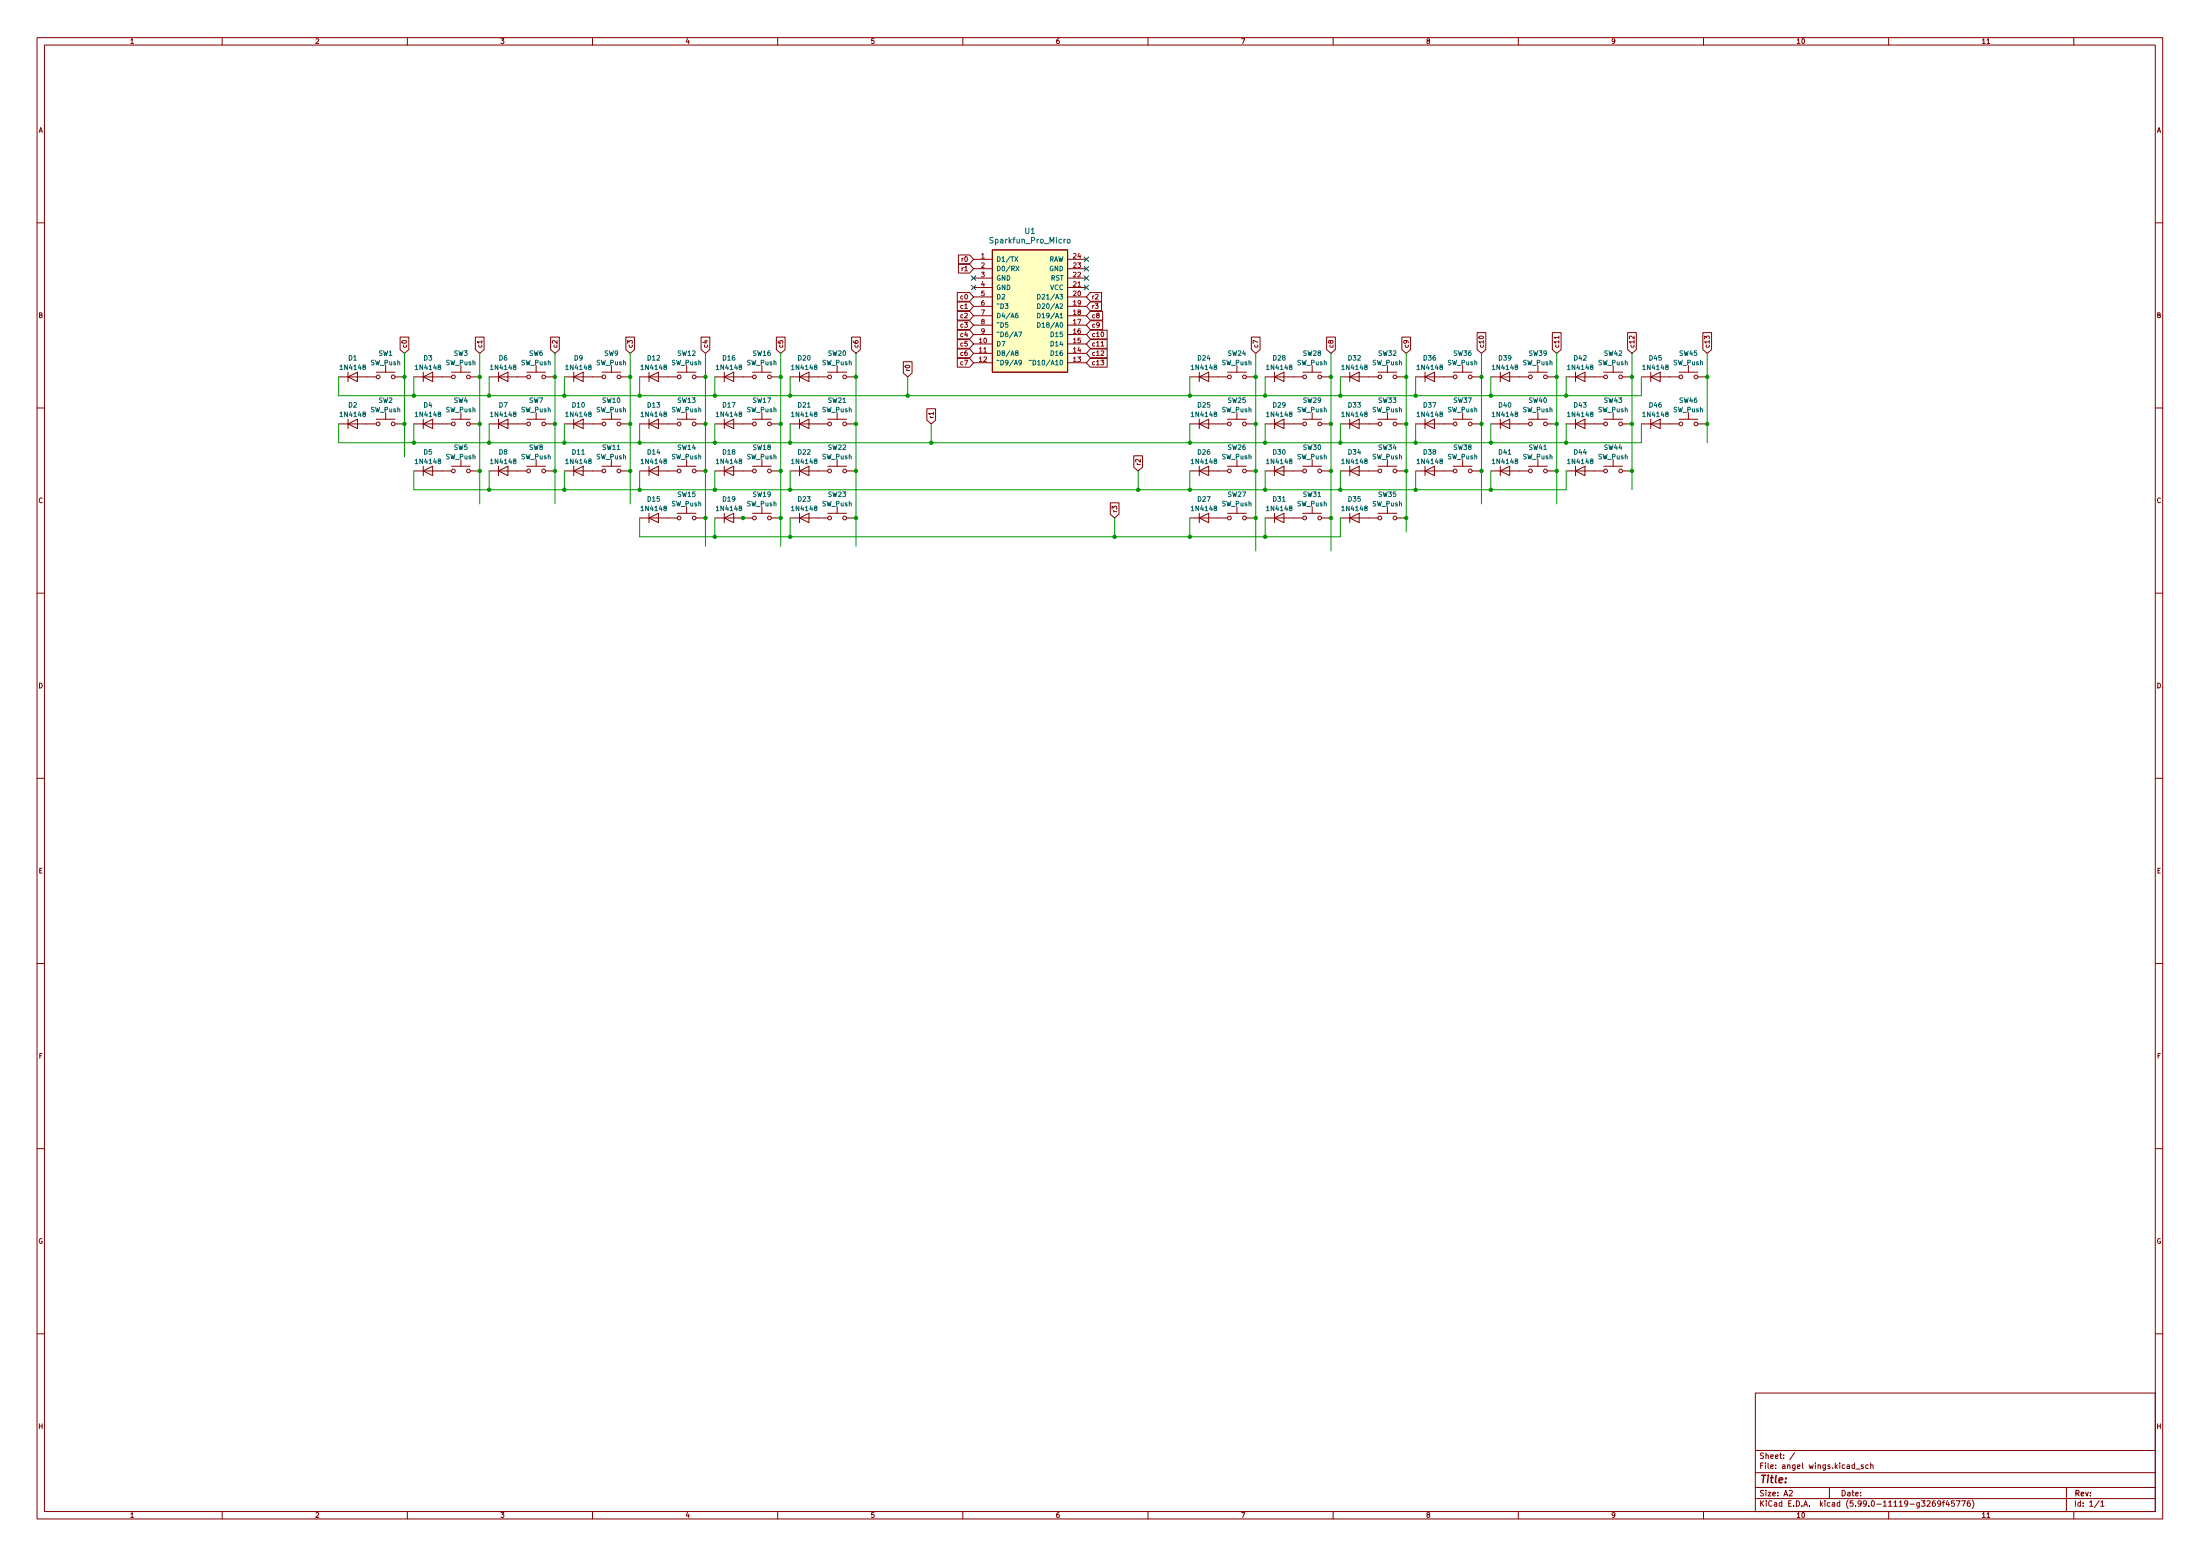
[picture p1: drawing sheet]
<svg xmlns="http://www.w3.org/2000/svg" width="594mm" height="420mm" viewBox="0 0 594 420" stroke-linecap="round" stroke-linejoin="round" font-family="sans-serif">
<g fill="none" stroke="#840000" stroke-width=".27">
<path d="M10 10.2h574v400h-574zM12 12.2h570v396h-570zM60 10.2v2M110 10.2v2M160 10.2v2M210 10.2v2M260 10.2v2M310 10.2v2M360 10.2v2M410 10.2v2M460 10.2v2M510 10.2v2"/>
<path d="M536.6 11.8h.7M560 10.2v2M10 60.2h2M258.5 79h3.4l1 1.2-1 1.2h-3.4zM258.8 71.4h3.1l1 1.2-1 1.1h-3.1zM258.8 68.8h3.1l1 1.2-1 1.2h-3.1zM262.9 70h5.1M262.9 72.6h5.1M262.9 77.6h5.1M262.9 75.1h5.1M268 67.5h20.3v33h-20.3zM288.3 70h5.1"/>
<path d="M288.3 72.6h5.1M288.3 77.6h5.1M288.3 75.1h5.1M294.4 79h3.1v2.4h-3.1l-1-1.2zM582 60.2h2M104.1 98.7v1.8M108 91h2.4v3.4l-1.2 1-1.2-1zM124.5 98.7v1.8M128.4 91h2.3v3.4l-1.2 1-1.1-1zM144.8 98.7v1.8M148.7 91h2.3v3.4l-1.1 1-1.2-1zM165.1 98.7v1.8"/>
<path d="M169 91h2.4v3.4l-1.2 1-1.2-1zM185.4 98.7v1.8M189.3 91h2.4v3.4l-1.2 1-1.2-1zM205.7 98.7v1.8M209.6 91h2.4v3.4l-1.2 1-1.2-1zM226.1 98.7v1.8M230 91h2.3v3.4l-1.2 1-1.1-1zM243.9 97.7h2.4v3.1l-1.2 1-1.2-1zM258.5 81.5h3.4l1 1.2-1 1.2h-3.4zM258.5 91.7h3.4l1 1.2-1 1.2h-3.4zM258.5 96.8h3.4l1 1.2-1 1.1h-3.4zM258.5 94.2h3.4l1 1.2-1 1.2h-3.4z"/>
<path d="M258.5 86.6h3.4l1 1.2-1 1.2h-3.4zM258.5 84.1h3.4l1 1.2-1 1.1h-3.4zM258.5 89.2h3.4l1 1.1-1 1.2h-3.4zM262.9 92.9h5.1M262.9 95.4h5.1M262.9 98h5.1M262.9 90.3h5.1M262.9 87.8h5.1M262.9 85.3h5.1M262.9 82.7h5.1M262.9 80.2h5.1M288.3 92.9h5.1"/>
<path d="M288.3 95.4h5.1M288.3 98h5.1M288.3 90.3h5.1M288.3 87.8h5.1M288.3 85.3h5.1M288.3 82.7h5.1M288.3 80.2h5.1M294.4 81.5h3.1v2.4h-3.1l-1-1.2zM294.4 84.1h3.4v2.3h-3.4l-1-1.1zM294.4 89.2h4.6v2.3h-4.6l-1-1.2zM294.4 94.2h4.6v2.4h-4.6l-1-1.2zM294.4 91.7h4.6v2.4h-4.6l-1-1.2z"/>
<path d="M294.4 96.8h4.6v2.3h-4.6l-1-1.1zM294.4 86.6h3.4v2.4h-3.4l-1-1.2zM297.3 93.5h.7M334 98.7v1.8M337.9 91h2.4v3.4l-1.2 1-1.2-1zM354.3 98.7v1.8M358.2 91h2.4v3.4l-1.2 1-1.2-1zM374.6 98.7v1.8M378.6 91h2.3v3.4l-1.2 1-1.1-1zM395 98.7v1.8M398.9 89.8h2.3v4.6l-1.2 1-1.1-1zM415.3 98.7v1.8"/>
<path d="M419.2 89.8h2.3v4.6l-1.1 1-1.2-1zM420.9 90.7v.8M435.6 98.7v1.8M439.5 89.8h2.4v4.6l-1.2 1-1.2-1zM455.9 98.7v1.8M459.8 89.8h2.4v4.6l-1.2 1-1.2-1zM10 110.2h2M91.4 114.5h10.2M91.4 101.8h10.2M94 114.5l2.5-1.3v2.5zM94 101.8l2.5-1.3v2.5zM94 100.5v2.5"/>
<path d="M94 113.2v2.5M101.6 113.2h5.1M101.6 100.5h5.1M104.1 111.4v1.8M106.7 114.5h2.5M106.7 101.8h2.5M111.8 114.5h10.1M111.8 101.8h10.1M114.3 114.5l2.5-1.3v2.5zM114.3 101.8l2.5-1.3v2.5zM114.3 100.5v2.5M114.3 113.2v2.5"/>
<path d="M121.9 113.2h5.1M121.9 100.5h5.1M124.5 111.4v1.8M127 114.5h2.5M127 101.8h2.5M132.1 114.5h10.1M132.1 101.8h10.1M134.6 114.5l2.6-1.3v2.5zM134.6 101.8l2.6-1.3v2.5zM134.6 100.5v2.5M134.6 113.2v2.5M142.2 113.2h5.1"/>
<path d="M142.2 100.5h5.1M144.8 111.4v1.8M147.3 114.5h2.6M147.3 101.8h2.6M152.4 114.5h10.2M152.4 101.8h10.2M154.9 114.5l2.6-1.3v2.5zM154.9 101.8l2.6-1.3v2.5zM154.9 100.5v2.5M154.9 113.2v2.5M162.6 113.2h5M162.6 100.5h5"/>
<path d="M165.1 111.4v1.8M167.6 114.5h2.6M167.6 101.8h2.6M172.7 114.5h10.2M172.7 101.8h10.2M175.3 101.8l2.5-1.3v2.5zM175.3 114.5l2.5-1.3v2.5zM175.3 100.5v2.5M175.3 113.2v2.5M182.9 113.2h5.1M182.9 100.5h5.1M185.4 111.4v1.8"/>
<path d="M188 114.5h2.5M188 101.8h2.5M193 114.5h10.2M193 101.8h10.2M195.6 101.8l2.5-1.3v2.5zM195.6 114.5l2.5-1.3v2.5zM195.6 100.5v2.5M195.6 113.2v2.5M203.2 113.2h5.1M203.2 100.5h5.1M205.7 111.4v1.8M208.3 114.5h2.5"/>
<path d="M208.3 101.8h2.5M213.4 114.5h10.1M213.4 101.8h10.1M215.9 114.5l2.5-1.3v2.5zM215.9 101.8l2.5-1.3v2.5zM215.9 100.5v2.5M215.9 113.2v2.5M223.5 113.2h5.1M223.5 100.5h5.1M226.1 111.4v1.8M228.6 114.5h2.5M228.6 101.8h2.5"/>
<path d="M250.3 110.4h2.3v3.1l-1.1 1-1.2-1zM321.3 114.5h10.2M321.3 101.8h10.2M323.8 101.8l2.6-1.3v2.5zM323.8 114.5l2.6-1.3v2.5zM323.8 100.5v2.5M323.8 113.2v2.5M331.5 113.2h5M331.5 100.5h5M334 111.4v1.8M336.5 114.5h2.6M336.5 101.8h2.6"/>
<path d="M341.6 114.5h10.2M341.6 101.8h10.2M344.2 101.8l2.5-1.3v2.5zM344.2 114.5l2.5-1.3v2.5zM344.2 100.5v2.5M344.2 113.2v2.5M351.8 113.2h5.1M351.8 100.5h5.1M354.3 111.4v1.8M356.9 114.5h2.5M356.9 101.8h2.5M361.9 114.5h10.2"/>
<path d="M361.9 101.8h10.2M364.5 114.5l2.5-1.3v2.5zM364.5 101.8l2.5-1.3v2.5zM364.5 100.5v2.5M364.5 113.2v2.5M372.1 113.2h5.1M372.1 100.5h5.1M374.6 111.4v1.8M377.2 114.5h2.5M377.2 101.8h2.5M382.3 114.5h10.1M382.3 101.8h10.1"/>
<path d="M384.8 101.8l2.5-1.3v2.5zM384.8 114.5l2.5-1.3v2.5zM384.8 100.5v2.5M384.8 113.2v2.5M392.4 113.2h5.1M392.4 100.5h5.1M395 111.4v1.8M397.5 114.5h2.5M397.5 101.8h2.5M402.6 114.5h10.1M402.6 101.8h10.1M405.1 114.5l2.6-1.3v2.5z"/>
<path d="M405.1 101.8l2.6-1.3v2.5zM405.1 100.5v2.5M405.1 113.2v2.5M412.7 113.2h5.1M412.7 100.5h5.1M415.3 111.4v1.8M417.8 114.5h2.6M417.8 101.8h2.6M422.9 114.5h10.2M422.9 101.8h10.2M425.4 114.5l2.6-1.3v2.5zM425.4 101.8l2.6-1.3v2.5z"/>
<path d="M425.4 100.5v2.5M425.4 113.2v2.5M433.1 113.2h5M433.1 100.5h5M435.6 111.4v1.8M438.1 114.5h2.6M438.1 101.8h2.6M443.2 114.5h10.2M443.2 101.8h10.2M445.8 101.8l2.5-1.3v2.5zM445.8 114.5l2.5-1.3v2.5zM445.8 100.5v2.5"/>
<path d="M445.8 113.2v2.5M453.4 113.2h5.1M453.4 100.5h5.1M455.9 111.4v1.8M458.5 114.5h2.5M458.5 101.8h2.5M582 110.2h2M111.8 127.2h10.1M114.3 127.2l2.5-1.3v2.5zM114.3 125.9v2.5M121.9 125.9h5.1M124.5 124.1v1.8"/>
<path d="M127 127.2h2.5M132.1 127.2h10.1M134.6 127.2l2.6-1.3v2.5zM134.6 125.9v2.5M142.2 125.9h5.1M144.8 124.1v1.8M147.3 127.2h2.6M152.4 127.2h10.2M154.9 127.2l2.6-1.3v2.5zM154.9 125.9v2.5M162.6 125.9h5M165.1 124.1v1.8"/>
<path d="M167.6 127.2h2.6M172.7 127.2h10.2M172.7 139.9h10.2M175.3 127.2l2.5-1.3v2.5zM175.3 139.9l2.5-1.3v2.5zM175.3 125.9v2.5M175.3 138.6v2.5M182.9 125.9h5.1M182.9 138.6h5.1M185.4 124.1v1.8M185.4 136.8v1.8M188 127.2h2.5"/>
<path d="M188 139.9h2.5M193 127.2h10.2M193 139.9h10.2M195.6 127.2l2.5-1.3v2.5zM195.6 139.9l2.5-1.3v2.5zM195.6 125.9v2.5M195.6 138.6v2.5M203.2 125.9h5.1M203.2 138.6h5.1M205.7 124.1v1.8M205.7 136.8v1.8M208.3 127.2h2.5"/>
<path d="M208.3 139.9h2.5M213.4 127.2h10.1M213.4 139.9h10.1M215.9 127.2l2.5-1.3v2.5zM215.9 139.9l2.5-1.3v2.5zM215.9 125.9v2.5M215.9 138.6v2.5M223.5 125.9h5.1M223.5 138.6h5.1M226.1 124.1v1.8M226.1 136.8v1.8M228.6 127.2h2.5"/>
<path d="M228.6 139.9h2.5M299.8 135.8h2.4v3.1l-1.2 1-1.2-1zM306.2 123.1h2.3v3.1l-1.2 1-1.1-1zM321.3 127.2h10.2M321.3 139.9h10.2M323.8 127.2l2.6-1.3v2.5zM323.8 139.9l2.6-1.3v2.5zM323.8 125.9v2.5M323.8 138.6v2.5M331.5 125.9h5M331.5 138.6h5M334 124.1v1.8"/>
<path d="M334 136.8v1.8M336.5 127.2h2.6M336.5 139.9h2.6M341.6 127.2h10.2M341.6 139.9h10.2M344.2 139.9l2.5-1.3v2.5zM344.2 127.2l2.5-1.3v2.5zM344.2 125.9v2.5M344.2 138.6v2.5M351.8 125.9h5.1M351.8 138.6h5.1M354.3 124.1v1.8"/>
<path d="M354.3 136.8v1.8M356.9 127.2h2.5M356.9 139.9h2.5M361.9 127.2h10.2M361.9 139.9h10.2M364.5 139.9l2.5-1.3v2.5zM364.5 127.2l2.5-1.3v2.5zM364.5 125.9v2.5M364.5 138.6v2.5M372.1 125.9h5.1M372.1 138.6h5.1M374.6 124.1v1.8"/>
<path d="M374.6 136.8v1.8M377.2 127.2h2.5M377.2 139.9h2.5M382.3 127.2h10.1M384.8 127.2l2.5-1.3v2.5zM384.8 125.9v2.5M392.4 125.9h5.1M395 124.1v1.8M397.5 127.2h2.5M402.6 127.2h10.1M405.1 127.2l2.6-1.3v2.5zM405.1 125.9v2.5"/>
<path d="M412.7 125.9h5.1M415.3 124.1v1.8M417.8 127.2h2.6M422.9 127.2h10.2M425.4 127.2l2.6-1.3v2.5zM425.4 125.9v2.5M433.1 125.9h5M435.6 124.1v1.8M438.1 127.2h2.6M10 160.2h2M582 160.2h2M10 210.2h2"/>
<path d="M582 210.2h2M10 260.2h2M582 260.2h2M10 310.2h2M582 310.2h2M10 360.2h2M474 376.2h108v32h-108zM582 360.2h2M474 397.7h108M474 391.7h108M484.6 392.3l-1.3 1.9M501.2 396.7h1.1"/>
<path d="M503.2 395.6l-.4-.1-.2 .3 .1 .2 .5 .1v.4h-.6M504.5 395.6l-.4-.1-.3 .3 .1 .7h.6M505.2 395.7l.5-.1 .1 .9M505.2 395v1.5M60 408.2v2M110 408.2v2M160 408.2v2M210 408.2v2M260 408.2v2M310 408.2v2M360 408.2v2M410 408.2v2"/>
<path d="M460 408.2v2M474 404.7h108M474 401.7h108M483.2 402.6l.5-.2 .3 .5-.9 1h.9M494 401.7v3M510 408.2v2M520.4 405.4l.5-.2 .3 .5-.9 1h.9M522.5 405.2l-.4 .1-.2 .3-.1 .9 .3 .2 .5-.1-.1-.7-.4-.1-.3 .3M524.1 405.9l-.3 .3-.4-.1-.1-.7 .5-.2 .3 .3-.1 .9-.2 .3h-.4M524.5 405.7h.6M525.1 405.2l-.4 .3v1.2M525.9 405.2l-.4 1h.9"/>
<path d="M526.2 405.7v1M527.7 405.2h-.7l-.1 .8 .8-.1v.7l-.2 .1-.6-.1M528.3 405.2h1l-.6 1.5M529.7 405.2h1l-.6 1.5M531.9 405.2l-.4 .1-.2 .3-.1 .9 .3 .2 .5-.1-.1-.7-.4-.1-.3 .3M532.6 405a1.72 1.72 0 0 1 0 2.3M536.6 409.7h.7M558 401.7v6.5M560 408.2v2M566.9 405.2l-1.3 1.9M567.3 405.7l.4-.5v1.5M567.3 406.7h.9"/>
<circle cx="102.1" cy="114.5" r=".51"/>
<circle cx="102.1" cy="101.8" r=".51"/>
<circle cx="106.2" cy="101.8" r=".51"/>
<circle cx="106.2" cy="114.5" r=".51"/>
<circle cx="122.4" cy="101.8" r=".51"/>
<circle cx="122.4" cy="114.5" r=".51"/>
<circle cx="126.5" cy="101.8" r=".51"/>
<circle cx="126.5" cy="114.5" r=".51"/>
<circle cx="142.7" cy="114.5" r=".51"/>
<circle cx="142.7" cy="101.8" r=".51"/>
<circle cx="146.8" cy="114.5" r=".51"/>
<circle cx="146.8" cy="101.8" r=".51"/>
<circle cx="163.1" cy="114.5" r=".51"/>
<circle cx="163.1" cy="101.8" r=".51"/>
<circle cx="167.1" cy="101.8" r=".51"/>
<circle cx="167.1" cy="114.5" r=".51"/>
<circle cx="183.4" cy="101.8" r=".51"/>
<circle cx="183.4" cy="114.5" r=".51"/>
<circle cx="187.5" cy="101.8" r=".51"/>
<circle cx="187.5" cy="114.5" r=".51"/>
<circle cx="203.7" cy="114.5" r=".51"/>
<circle cx="203.7" cy="101.8" r=".51"/>
<circle cx="207.8" cy="101.8" r=".51"/>
<circle cx="207.8" cy="114.5" r=".51"/>
<circle cx="224" cy="114.5" r=".51"/>
<circle cx="224" cy="101.8" r=".51"/>
<circle cx="228.1" cy="101.8" r=".51"/>
<circle cx="228.1" cy="114.5" r=".51"/>
<circle cx="332" cy="114.5" r=".51"/>
<circle cx="332" cy="101.8" r=".51"/>
<circle cx="336" cy="114.5" r=".51"/>
<circle cx="336" cy="101.8" r=".51"/>
<circle cx="352.3" cy="114.5" r=".51"/>
<circle cx="352.3" cy="101.8" r=".51"/>
<circle cx="356.4" cy="114.5" r=".51"/>
<circle cx="356.4" cy="101.8" r=".51"/>
<circle cx="372.6" cy="101.8" r=".51"/>
<circle cx="372.6" cy="114.5" r=".51"/>
<circle cx="376.7" cy="101.8" r=".51"/>
<circle cx="376.7" cy="114.5" r=".51"/>
<circle cx="392.9" cy="114.5" r=".51"/>
<circle cx="392.9" cy="101.8" r=".51"/>
<circle cx="397" cy="114.5" r=".51"/>
<circle cx="397" cy="101.8" r=".51"/>
<circle cx="413.3" cy="101.8" r=".51"/>
<circle cx="413.3" cy="114.5" r=".51"/>
<circle cx="417.3" cy="101.8" r=".51"/>
<circle cx="417.3" cy="114.5" r=".51"/>
<circle cx="433.6" cy="101.8" r=".51"/>
<circle cx="433.6" cy="114.5" r=".51"/>
<circle cx="437.6" cy="101.8" r=".51"/>
<circle cx="437.6" cy="114.5" r=".51"/>
<circle cx="453.9" cy="114.5" r=".51"/>
<circle cx="453.9" cy="101.8" r=".51"/>
<circle cx="458" cy="114.5" r=".51"/>
<circle cx="458" cy="101.8" r=".51"/>
<circle cx="122.4" cy="127.2" r=".51"/>
<circle cx="126.5" cy="127.2" r=".51"/>
<circle cx="142.7" cy="127.2" r=".51"/>
<circle cx="146.8" cy="127.2" r=".51"/>
<circle cx="163.1" cy="127.2" r=".51"/>
<circle cx="167.1" cy="127.2" r=".51"/>
<circle cx="183.4" cy="127.2" r=".51"/>
<circle cx="183.4" cy="139.9" r=".51"/>
<circle cx="187.5" cy="127.2" r=".51"/>
<circle cx="187.5" cy="139.9" r=".51"/>
<circle cx="203.7" cy="127.2" r=".51"/>
<circle cx="203.7" cy="139.9" r=".51"/>
<circle cx="207.8" cy="139.9" r=".51"/>
<circle cx="207.8" cy="127.2" r=".51"/>
<circle cx="224" cy="127.2" r=".51"/>
<circle cx="224" cy="139.9" r=".51"/>
<circle cx="228.1" cy="139.9" r=".51"/>
<circle cx="228.1" cy="127.2" r=".51"/>
<circle cx="332" cy="127.2" r=".51"/>
<circle cx="332" cy="139.9" r=".51"/>
<circle cx="336" cy="139.9" r=".51"/>
<circle cx="336" cy="127.2" r=".51"/>
<circle cx="352.3" cy="127.2" r=".51"/>
<circle cx="352.3" cy="139.9" r=".51"/>
<circle cx="356.4" cy="139.9" r=".51"/>
<circle cx="356.4" cy="127.2" r=".51"/>
<circle cx="372.6" cy="127.2" r=".51"/>
<circle cx="372.6" cy="139.9" r=".51"/>
<circle cx="376.7" cy="127.2" r=".51"/>
<circle cx="376.7" cy="139.9" r=".51"/>
<circle cx="392.9" cy="127.2" r=".51"/>
<circle cx="397" cy="127.2" r=".51"/>
<circle cx="413.3" cy="127.2" r=".51"/>
<circle cx="417.3" cy="127.2" r=".51"/>
<circle cx="433.6" cy="127.2" r=".51"/>
<circle cx="437.6" cy="127.2" r=".51"/>
</g>
<path d="M268 67.5h20.3v33h-20.3z" fill="#ffffc2" stroke="#ffffc2" stroke-width=".27"/>
<g fill="none" stroke="#006464" stroke-width=".27">
<path d="M274 69.3l.9 1.3M274.3 71.9l.9 1.2M274.9 69.3l-.9 1.3M275.2 71.9l-.9 1.2M280.2 79.5a.64 .64 0 0 1 .7 .6 .64 .64 0 0 1-.7 .7zM288.3 64.7l.4-.1 .3 .3v.4l-.3 .3-.5-.3zM274.4 95.3l-.1-.5h.5l.1 .3-.7 .4 .2 .5 .5-.2-.2-.5M274.8 84.6l-.5 .3-.1 .7 .2 .2 .5-.1-.1-.6-.4-.1-.2 .3M275 89.6h.9l-.5 1.3M275.8 97.8l-.2 .3-.4-.1v-.6l.4-.1 .2 .2v.7l-.6 .3M278.5 97.3l-.6 .1M279 97.3a.64 .64 0 0 1 .7 .6 .64 .64 0 0 1-.7 .6z"/>
<path d="M280.2 87.1a.64 .64 0 0 1 .7 .6 .64 .64 0 0 1-.7 .7zM280.2 84.6a.64 .64 0 0 1 .7 .6 .64 .64 0 0 1-.7 .6zM280.2 82a.64 .64 0 0 1 .7 .7 .64 .64 0 0 1-.7 .6z"/>
</g>
<g fill="none" stroke="#009600" stroke-width=".27">
<path d="M109.2 95.4v28M129.5 95.4v40.7M149.9 95.4v40.7M170.2 95.4v40.7M190.5 95.4v52.1M210.8 95.4v52.1M231.1 95.4v52.1M339.1 95.4v53.4M359.4 95.4v53.4M379.7 95.4v48.3M400 95.4v40.7M420.4 95.4v40.7"/>
<path d="M440.7 95.4v36.8M461 95.4v24.1M91.4 101.8v5h351.8v-5M91.4 114.5v5h351.8v-5M111.8 101.8v5M111.8 114.5v5M132.1 101.8v5M132.1 114.5v5M152.4 101.8v5M152.4 114.5v5M172.7 101.8v5M172.7 114.5v5"/>
<path d="M193 101.8v5M193 114.5v5M213.4 101.8v5M213.4 114.5v5M245.1 101.8v5M251.5 114.5v5M321.3 101.8v5M321.3 114.5v5M341.6 101.8v5M341.6 114.5v5M361.9 101.8v5M361.9 114.5v5"/>
<path d="M382.3 101.8v5M382.3 114.5v5M402.6 101.8v5M402.6 114.5v5M422.9 101.8v5M422.9 114.5v5M111.8 127.2v5h311.1v-5M132.1 127.2v5M152.4 127.2v5M172.7 139.9v5h189.2v-5M172.7 127.2v5M193 127.2v5"/>
<path d="M193 139.9v5M200.7 139.9v.1M213.4 127.2v5M213.4 139.9v5M301 139.9v5M307.3 127.2v5M321.3 127.2v5M321.3 139.9v5M341.6 127.2v5M341.6 139.9v5M361.9 127.2v5M382.3 127.2v5"/>
<path d="M402.6 127.2v5"/>
</g>
<path d="M262.3 74.5l1.2 1.2M262.3 77l1.2 1.2M263.5 74.5l-1.2 1.2M263.5 77l-1.2 1.2M292.8 74.5l1.2 1.2M292.8 71.9l1.2 1.3M292.8 77l1.2 1.2M292.8 69.4l1.2 1.2M294 74.5l-1.2 1.2M294 71.9l-1.2 1.3M294 77l-1.2 1.2M294 69.4l-1.2 1.2" fill="none" stroke="#000084" stroke-width=".27"/>
<g fill="#009600" stroke="#009600" stroke-width=".27">
<circle cx="200.7" cy="139.9" r=".46"/>
<circle cx="210.8" cy="127.2" r=".46"/>
<circle cx="213.4" cy="132.2" r=".46"/>
<circle cx="210.8" cy="114.5" r=".46"/>
<circle cx="213.4" cy="119.5" r=".46"/>
<circle cx="210.8" cy="101.8" r=".46"/>
<circle cx="193" cy="119.5" r=".46"/>
<circle cx="190.5" cy="127.2" r=".46"/>
<circle cx="193" cy="132.2" r=".46"/>
<circle cx="129.5" cy="127.2" r=".46"/>
<circle cx="132.1" cy="119.5" r=".46"/>
<circle cx="132.1" cy="132.2" r=".46"/>
<circle cx="149.9" cy="127.2" r=".46"/>
<circle cx="152.4" cy="132.2" r=".46"/>
<circle cx="152.4" cy="106.8" r=".46"/>
<circle cx="149.9" cy="101.8" r=".46"/>
<circle cx="109.2" cy="114.5" r=".46"/>
<circle cx="132.1" cy="106.8" r=".46"/>
<circle cx="152.4" cy="119.5" r=".46"/>
<circle cx="170.2" cy="127.2" r=".46"/>
<circle cx="170.2" cy="101.8" r=".46"/>
<circle cx="170.2" cy="114.5" r=".46"/>
<circle cx="172.7" cy="106.8" r=".46"/>
<circle cx="172.7" cy="119.5" r=".46"/>
<circle cx="129.5" cy="101.8" r=".46"/>
<circle cx="149.9" cy="114.5" r=".46"/>
<circle cx="172.7" cy="132.2" r=".46"/>
<circle cx="190.5" cy="101.8" r=".46"/>
<circle cx="190.5" cy="114.5" r=".46"/>
<circle cx="231.1" cy="139.9" r=".46"/>
<circle cx="213.4" cy="106.8" r=".46"/>
<circle cx="193" cy="106.8" r=".46"/>
<circle cx="193" cy="144.9" r=".46"/>
<circle cx="190.5" cy="139.9" r=".46"/>
<circle cx="210.8" cy="139.9" r=".46"/>
<circle cx="213.4" cy="144.9" r=".46"/>
<circle cx="111.8" cy="119.5" r=".46"/>
<circle cx="109.2" cy="101.8" r=".46"/>
<circle cx="111.8" cy="106.8" r=".46"/>
<circle cx="129.5" cy="114.5" r=".46"/>
<circle cx="231.1" cy="127.2" r=".46"/>
<circle cx="301" cy="144.9" r=".46"/>
<circle cx="231.1" cy="101.8" r=".46"/>
<circle cx="245.1" cy="106.8" r=".46"/>
<circle cx="231.1" cy="114.5" r=".46"/>
<circle cx="251.5" cy="119.5" r=".46"/>
<circle cx="321.3" cy="132.2" r=".46"/>
<circle cx="321.3" cy="144.9" r=".46"/>
<circle cx="307.3" cy="132.2" r=".46"/>
<circle cx="422.9" cy="106.8" r=".46"/>
<circle cx="440.7" cy="101.8" r=".46"/>
<circle cx="461" cy="101.8" r=".46"/>
<circle cx="440.7" cy="114.5" r=".46"/>
<circle cx="420.4" cy="114.5" r=".46"/>
<circle cx="461" cy="114.5" r=".46"/>
<circle cx="420.4" cy="101.8" r=".46"/>
<circle cx="361.9" cy="106.8" r=".46"/>
<circle cx="379.7" cy="101.8" r=".46"/>
<circle cx="359.4" cy="127.2" r=".46"/>
<circle cx="361.9" cy="119.5" r=".46"/>
<circle cx="402.6" cy="106.8" r=".46"/>
<circle cx="402.6" cy="119.5" r=".46"/>
<circle cx="379.7" cy="114.5" r=".46"/>
<circle cx="379.7" cy="127.2" r=".46"/>
<circle cx="382.3" cy="119.5" r=".46"/>
<circle cx="400" cy="101.8" r=".46"/>
<circle cx="382.3" cy="106.8" r=".46"/>
<circle cx="400" cy="114.5" r=".46"/>
<circle cx="400" cy="127.2" r=".46"/>
<circle cx="402.6" cy="132.2" r=".46"/>
<circle cx="420.4" cy="127.2" r=".46"/>
<circle cx="422.9" cy="119.5" r=".46"/>
<circle cx="440.7" cy="127.2" r=".46"/>
<circle cx="339.1" cy="139.9" r=".46"/>
<circle cx="359.4" cy="139.9" r=".46"/>
<circle cx="361.9" cy="132.2" r=".46"/>
<circle cx="379.7" cy="139.9" r=".46"/>
<circle cx="382.3" cy="132.2" r=".46"/>
<circle cx="339.1" cy="114.5" r=".46"/>
<circle cx="341.6" cy="106.8" r=".46"/>
<circle cx="359.4" cy="114.5" r=".46"/>
<circle cx="339.1" cy="101.8" r=".46"/>
<circle cx="339.1" cy="127.2" r=".46"/>
<circle cx="341.6" cy="132.2" r=".46"/>
<circle cx="341.6" cy="144.9" r=".46"/>
<circle cx="341.6" cy="119.5" r=".46"/>
<circle cx="359.4" cy="101.8" r=".46"/>
<circle cx="321.3" cy="119.5" r=".46"/>
<circle cx="321.3" cy="106.8" r=".46"/>
</g>
<text font-size="2.8" fill="#840000" x="475" y="400.5">Title:</text>
<g font-size="2.1" fill="#006464">
<text x="267.8" y="65.7">Sparkfun_Pro_Micro</text>
<text x="276.8" y="63.2">U1</text>
</g>
<g font-size="2.1" fill="#840000">
<text x="475" y="393.9">Sheet: /</text>
<text x="475" y="396.6">File: angel wings.kicad_sch</text>
<text x="475" y="406.8">KiCad E.D.A. kicad (5.99.0-11119-g3269f45776)</text>
<text x="475" y="404">Size: A2</text>
<text x="497" y="404">Date:</text>
<text x="560" y="404">Rev:</text>
<text x="560" y="406.8">Id: 1/1</text>
</g>
<g font-size="1.8" fill="#840000">
<text x="35" y="11.8">1</text>
<text x="85" y="11.8">2</text>
<text x="135" y="11.8">3</text>
<text x="185" y="11.8">4</text>
<text x="235" y="11.8">5</text>
<text x="285" y="11.8">6</text>
<text x="335" y="11.8">7</text>
<text x="385" y="11.8">8</text>
<text x="435" y="11.8">9</text>
<text x="485" y="11.8">10</text>
<text x="535" y="11.8">11</text>
<text x="10.3" y="35.8">A</text>
<text x="582.4" y="35.8">A</text>
<text x="259.9" y="70.7">r0</text>
<text x="259.9" y="73.2">r1</text>
<text x="259.6" y="83.4">c1</text>
<text x="259.6" y="80.8">c0</text>
<text x="294.7" y="80.8">r2</text>
<text x="294.7" y="83.4">r3</text>
<text x="10.3" y="85.8">B</text>
<text x="259.6" y="88.4">c3</text>
<text x="259.6" y="85.9">c2</text>
<text x="294.7" y="85.9">c8</text>
<text x="294.7" y="88.4">c9</text>
<text x="582.4" y="85.8">B</text>
<text x="109.9" y="94.1" transform="rotate(-90 109.9 94.1)">c0</text>
<text x="130.2" y="94.1" transform="rotate(-90 130.2 94.1)">c1</text>
<text x="150.5" y="94.1" transform="rotate(-90 150.5 94.1)">c2</text>
<text x="170.8" y="94.1" transform="rotate(-90 170.8 94.1)">c3</text>
<text x="191.1" y="94.1" transform="rotate(-90 191.1 94.1)">c4</text>
<text x="211.5" y="94.1" transform="rotate(-90 211.5 94.1)">c5</text>
<text x="231.8" y="94.1" transform="rotate(-90 231.8 94.1)">c6</text>
<text x="259.6" y="93.5">c5</text>
<text x="259.6" y="91">c4</text>
<text x="294.7" y="91">c10</text>
<text x="294.7" y="93.5">c11</text>
<text x="339.7" y="94.1" transform="rotate(-90 339.7 94.1)">c7</text>
<text x="360" y="94.1" transform="rotate(-90 360 94.1)">c8</text>
<text x="380.4" y="94.1" transform="rotate(-90 380.4 94.1)">c9</text>
<text x="400.7" y="94.1" transform="rotate(-90 400.7 94.1)">c10</text>
<text x="421" y="94.1" transform="rotate(-90 421 94.1)">c11</text>
<text x="441.3" y="94.1" transform="rotate(-90 441.3 94.1)">c12</text>
<text x="461.6" y="94.1" transform="rotate(-90 461.6 94.1)">c13</text>
<text x="245.7" y="100.4" transform="rotate(-90 245.7 100.4)">r0</text>
<text x="259.6" y="98.6">c7</text>
<text x="259.6" y="96.1">c6</text>
<text x="294.7" y="96.1">c12</text>
<text x="294.7" y="98.6">c13</text>
<text x="252.1" y="113.1" transform="rotate(-90 252.1 113.1)">r1</text>
<text x="308" y="125.8" transform="rotate(-90 308 125.8)">r2</text>
<text x="10.3" y="135.8">C</text>
<text x="582.4" y="135.8">C</text>
<text x="301.6" y="138.5" transform="rotate(-90 301.6 138.5)">r3</text>
<text x="10.3" y="185.8">D</text>
<text x="582.4" y="185.8">D</text>
<text x="10.4" y="235.8">E</text>
<text x="582.4" y="235.8">E</text>
<text x="10.4" y="285.8">F</text>
<text x="582.5" y="285.8">F</text>
<text x="10.3" y="335.8">G</text>
<text x="582.3" y="335.8">G</text>
<text x="10.3" y="385.8">H</text>
<text x="582.4" y="385.8">H</text>
<text x="35" y="409.8">1</text>
<text x="85" y="409.8">2</text>
<text x="135" y="409.8">3</text>
<text x="185" y="409.8">4</text>
<text x="235" y="409.8">5</text>
<text x="285" y="409.8">6</text>
<text x="335" y="409.8">7</text>
<text x="385" y="409.8">8</text>
<text x="435" y="409.8">9</text>
<text x="485" y="409.8">10</text>
<text x="535" y="409.8">11</text>
</g>
<g font-size="1.8" fill="#a90000">
<text x="264.9" y="69.8">1</text>
<text x="289.8" y="69.8">24</text>
<text x="264.9" y="72.3">2</text>
<text x="264.9" y="74.8">3</text>
<text x="264.9" y="77.4">4</text>
<text x="289.8" y="77.4">21</text>
<text x="289.8" y="74.8">22</text>
<text x="289.8" y="72.3">23</text>
<text x="264.9" y="79.9">5</text>
<text x="264.9" y="82.5">6</text>
<text x="289.8" y="82.5">19</text>
<text x="289.8" y="79.9">20</text>
<text x="264.9" y="85">7</text>
<text x="264.9" y="87.5">8</text>
<text x="289.8" y="87.5">17</text>
<text x="289.8" y="85">18</text>
<text x="264.4" y="92.6">10</text>
<text x="264.4" y="95.2">11</text>
<text x="264.9" y="90.1">9</text>
<text x="289.8" y="95.2">14</text>
<text x="289.8" y="92.6">15</text>
<text x="289.8" y="90.1">16</text>
<text x="264.4" y="97.7">12</text>
<text x="289.8" y="97.7">13</text>
</g>
<g font-size="1.8" fill="#006464">
<text x="269" y="70.7">D1/TX</text>
<text x="283" y="70.7">RAW</text>
<text x="269" y="73.2">D0/RX</text>
<text x="269" y="75.7">GND</text>
<text x="283.3" y="73.2">GND</text>
<text x="283.7" y="75.7">RST</text>
<text x="269" y="78.3">GND</text>
<text x="269" y="80.8">D2</text>
<text x="269" y="83.4">~D3</text>
<text x="281.3" y="83.4">D20/A2</text>
<text x="281.3" y="80.8">D21/A3</text>
<text x="283.5" y="78.3">VCC</text>
<text x="269" y="85.9">D4/A6</text>
<text x="269" y="88.4">~D5</text>
<text x="281.3" y="88.4">D18/A0</text>
<text x="281.3" y="85.9">D19/A1</text>
<text x="269" y="93.5">D7</text>
<text x="269" y="91">~D6/A7</text>
<text x="284" y="93.5">D14</text>
<text x="284" y="91">D15</text>
<text x="92.2" y="99.9">1N4148</text>
<text x="94.1" y="97.3">D1</text>
<text x="100.1" y="98.6">SW_Push</text>
<text x="102.2" y="96.1">SW1</text>
<text x="112.5" y="99.9">1N4148</text>
<text x="114.4" y="97.3">D3</text>
<text x="120.4" y="98.6">SW_Push</text>
<text x="122.5" y="96.1">SW3</text>
<text x="132.8" y="99.9">1N4148</text>
<text x="134.8" y="97.3">D6</text>
<text x="140.7" y="98.6">SW_Push</text>
<text x="142.9" y="96.1">SW6</text>
<text x="153.1" y="99.9">1N4148</text>
<text x="155.1" y="97.3">D9</text>
<text x="161" y="98.6">SW_Push</text>
<text x="163.2" y="96.1">SW9</text>
<text x="173.4" y="99.9">1N4148</text>
<text x="174.9" y="97.3">D12</text>
<text x="181.3" y="98.6">SW_Push</text>
<text x="183" y="96.1">SW12</text>
<text x="193.8" y="99.9">1N4148</text>
<text x="195.2" y="97.3">D16</text>
<text x="201.7" y="98.6">SW_Push</text>
<text x="203.3" y="96.1">SW16</text>
<text x="214.1" y="99.9">1N4148</text>
<text x="215.5" y="97.3">D20</text>
<text x="222" y="98.6">SW_Push</text>
<text x="223.7" y="96.1">SW20</text>
<text x="269" y="96.1">D8/A8</text>
<text x="269" y="98.6">~D9/A9</text>
<text x="280.3" y="98.6">~D10/A10</text>
<text x="284" y="96.1">D16</text>
<text x="322" y="99.9">1N4148</text>
<text x="323.5" y="97.3">D24</text>
<text x="329.9" y="98.6">SW_Push</text>
<text x="331.6" y="96.1">SW24</text>
<text x="342.3" y="99.9">1N4148</text>
<text x="343.8" y="97.3">D28</text>
<text x="350.3" y="98.6">SW_Push</text>
<text x="351.9" y="96.1">SW28</text>
<text x="362.7" y="99.9">1N4148</text>
<text x="364.1" y="97.3">D32</text>
<text x="370.6" y="98.6">SW_Push</text>
<text x="372.2" y="96.1">SW32</text>
<text x="383" y="99.9">1N4148</text>
<text x="384.5" y="97.3">D36</text>
<text x="390.9" y="98.6">SW_Push</text>
<text x="392.6" y="96.1">SW36</text>
<text x="403.3" y="99.9">1N4148</text>
<text x="404.8" y="97.3">D39</text>
<text x="411.2" y="98.6">SW_Push</text>
<text x="412.9" y="96.1">SW39</text>
<text x="423.6" y="99.9">1N4148</text>
<text x="425.1" y="97.3">D42</text>
<text x="431.5" y="98.6">SW_Push</text>
<text x="433.2" y="96.1">SW42</text>
<text x="443.9" y="99.9">1N4148</text>
<text x="445.4" y="97.3">D45</text>
<text x="451.9" y="98.6">SW_Push</text>
<text x="453.5" y="96.1">SW45</text>
<text x="92.2" y="112.6">1N4148</text>
<text x="94.1" y="110">D2</text>
<text x="100.1" y="111.3">SW_Push</text>
<text x="102.2" y="108.8">SW2</text>
<text x="112.5" y="112.6">1N4148</text>
<text x="114.4" y="110">D4</text>
<text x="120.4" y="111.3">SW_Push</text>
<text x="122.5" y="108.8">SW4</text>
<text x="132.8" y="112.6">1N4148</text>
<text x="134.8" y="110">D7</text>
<text x="140.7" y="111.3">SW_Push</text>
<text x="142.9" y="108.8">SW7</text>
<text x="153.1" y="112.6">1N4148</text>
<text x="154.6" y="110">D10</text>
<text x="161" y="111.3">SW_Push</text>
<text x="162.7" y="108.8">SW10</text>
<text x="173.4" y="112.6">1N4148</text>
<text x="174.9" y="110">D13</text>
<text x="181.3" y="111.3">SW_Push</text>
<text x="183" y="108.8">SW13</text>
<text x="193.8" y="112.6">1N4148</text>
<text x="195.2" y="110">D17</text>
<text x="201.7" y="111.3">SW_Push</text>
<text x="203.3" y="108.8">SW17</text>
<text x="214.1" y="112.6">1N4148</text>
<text x="215.5" y="110">D21</text>
<text x="222" y="111.3">SW_Push</text>
<text x="223.7" y="108.8">SW21</text>
<text x="322" y="112.6">1N4148</text>
<text x="323.5" y="110">D25</text>
<text x="329.9" y="111.3">SW_Push</text>
<text x="331.6" y="108.8">SW25</text>
<text x="342.3" y="112.6">1N4148</text>
<text x="343.8" y="110">D29</text>
<text x="350.3" y="111.3">SW_Push</text>
<text x="351.9" y="108.8">SW29</text>
<text x="362.7" y="112.6">1N4148</text>
<text x="364.1" y="110">D33</text>
<text x="370.6" y="111.3">SW_Push</text>
<text x="372.2" y="108.8">SW33</text>
<text x="383" y="112.6">1N4148</text>
<text x="384.5" y="110">D37</text>
<text x="390.9" y="111.3">SW_Push</text>
<text x="392.6" y="108.8">SW37</text>
<text x="403.3" y="112.6">1N4148</text>
<text x="404.8" y="110">D40</text>
<text x="411.2" y="111.3">SW_Push</text>
<text x="412.9" y="108.8">SW40</text>
<text x="423.6" y="112.6">1N4148</text>
<text x="425.1" y="110">D43</text>
<text x="431.5" y="111.3">SW_Push</text>
<text x="433.2" y="108.8">SW43</text>
<text x="443.9" y="112.6">1N4148</text>
<text x="445.4" y="110">D46</text>
<text x="451.9" y="111.3">SW_Push</text>
<text x="453.5" y="108.8">SW46</text>
<text x="112.5" y="125.3">1N4148</text>
<text x="114.4" y="122.7">D5</text>
<text x="120.4" y="124">SW_Push</text>
<text x="122.5" y="121.5">SW5</text>
<text x="132.8" y="125.3">1N4148</text>
<text x="134.8" y="122.7">D8</text>
<text x="140.7" y="124">SW_Push</text>
<text x="142.9" y="121.5">SW8</text>
<text x="153.1" y="125.3">1N4148</text>
<text x="154.6" y="122.7">D11</text>
<text x="161" y="124">SW_Push</text>
<text x="162.7" y="121.5">SW11</text>
<text x="173.4" y="125.3">1N4148</text>
<text x="174.9" y="122.7">D14</text>
<text x="181.3" y="124">SW_Push</text>
<text x="183" y="121.5">SW14</text>
<text x="193.8" y="125.3">1N4148</text>
<text x="195.2" y="122.7">D18</text>
<text x="201.7" y="124">SW_Push</text>
<text x="203.3" y="121.5">SW18</text>
<text x="214.1" y="125.3">1N4148</text>
<text x="215.5" y="122.7">D22</text>
<text x="222" y="124">SW_Push</text>
<text x="223.7" y="121.5">SW22</text>
<text x="322" y="125.3">1N4148</text>
<text x="323.5" y="122.7">D26</text>
<text x="329.9" y="124">SW_Push</text>
<text x="331.6" y="121.5">SW26</text>
<text x="342.3" y="125.3">1N4148</text>
<text x="343.8" y="122.7">D30</text>
<text x="350.3" y="124">SW_Push</text>
<text x="351.9" y="121.5">SW30</text>
<text x="362.7" y="125.3">1N4148</text>
<text x="364.1" y="122.7">D34</text>
<text x="370.6" y="124">SW_Push</text>
<text x="372.2" y="121.5">SW34</text>
<text x="383" y="125.3">1N4148</text>
<text x="384.5" y="122.7">D38</text>
<text x="390.9" y="124">SW_Push</text>
<text x="392.6" y="121.5">SW38</text>
<text x="403.3" y="125.3">1N4148</text>
<text x="404.8" y="122.7">D41</text>
<text x="411.2" y="124">SW_Push</text>
<text x="412.9" y="121.5">SW41</text>
<text x="423.6" y="125.3">1N4148</text>
<text x="425.1" y="122.7">D44</text>
<text x="431.5" y="124">SW_Push</text>
<text x="433.2" y="121.5">SW44</text>
<text x="173.4" y="138">1N4148</text>
<text x="174.9" y="135.4">D15</text>
<text x="181.3" y="136.7">SW_Push</text>
<text x="183" y="134.2">SW15</text>
<text x="193.8" y="138">1N4148</text>
<text x="195.2" y="135.4">D19</text>
<text x="201.7" y="136.7">SW_Push</text>
<text x="203.3" y="134.2">SW19</text>
<text x="214.1" y="138">1N4148</text>
<text x="215.5" y="135.4">D23</text>
<text x="222" y="136.7">SW_Push</text>
<text x="223.7" y="134.2">SW23</text>
<text x="322" y="138">1N4148</text>
<text x="323.5" y="135.4">D27</text>
<text x="329.9" y="136.7">SW_Push</text>
<text x="331.6" y="134.2">SW27</text>
<text x="342.3" y="138">1N4148</text>
<text x="343.8" y="135.4">D31</text>
<text x="350.3" y="136.7">SW_Push</text>
<text x="351.9" y="134.2">SW31</text>
<text x="362.7" y="138">1N4148</text>
<text x="364.1" y="135.4">D35</text>
<text x="370.6" y="136.7">SW_Push</text>
<text x="372.2" y="134.2">SW35</text>
</g>
</svg>
